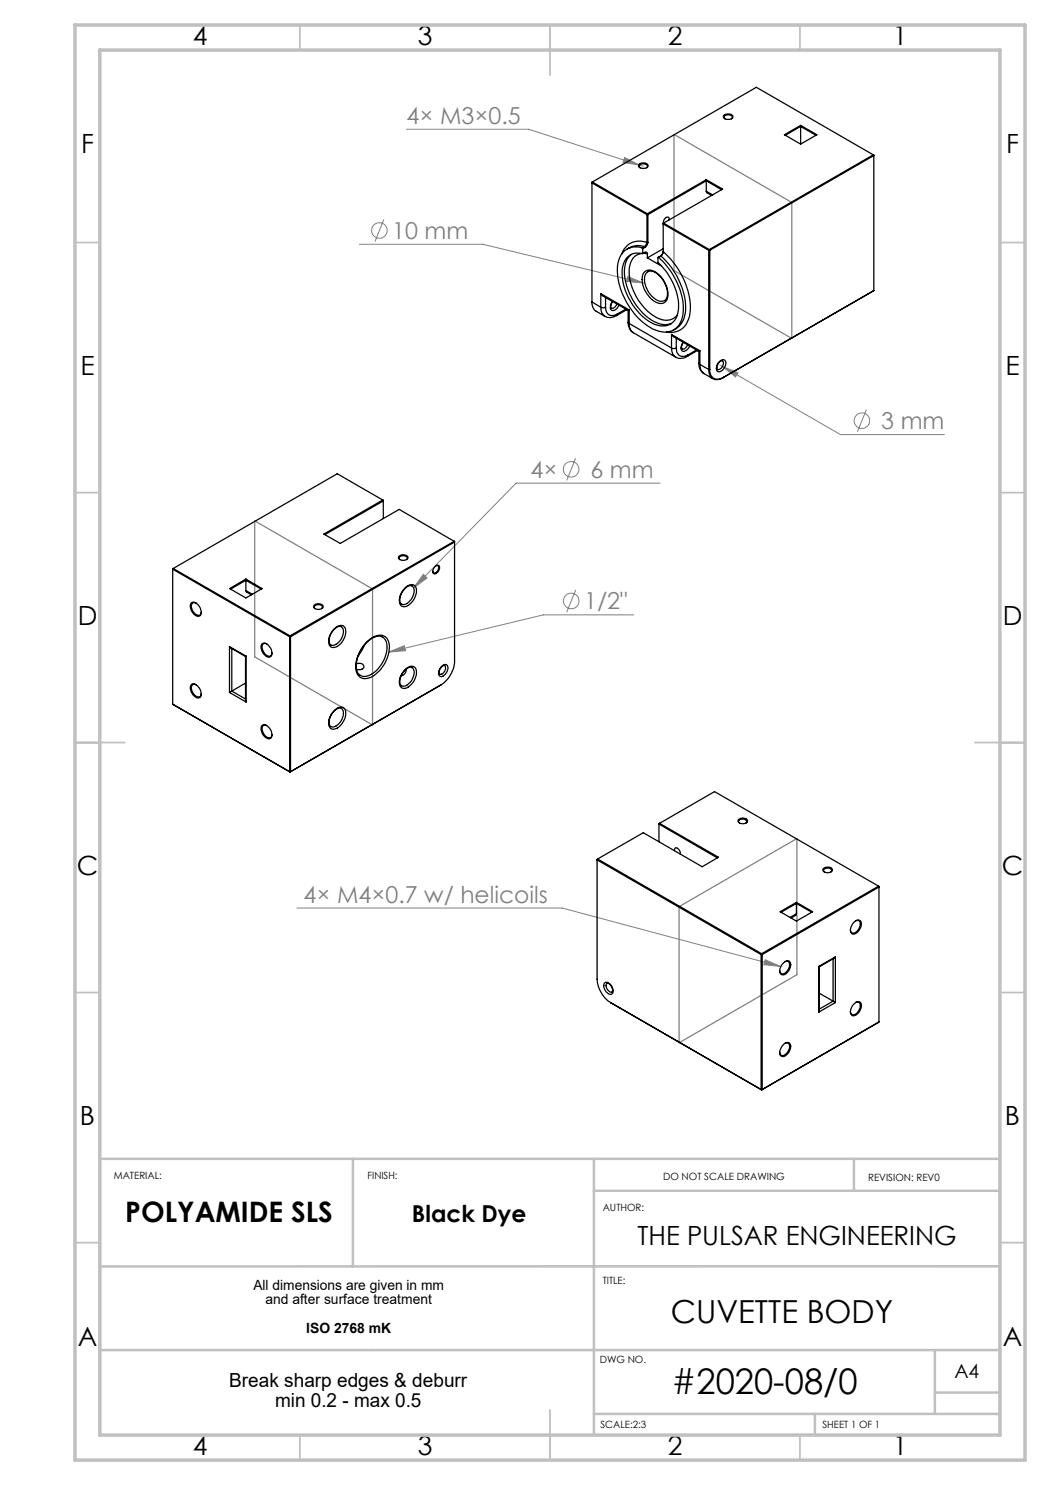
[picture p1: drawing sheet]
<svg xmlns="http://www.w3.org/2000/svg" width="210mm" height="297mm" viewBox="0 0 210 297" stroke-linecap="round" stroke-linejoin="round" font-family="sans-serif">
<g fill="none" stroke="#808080" stroke-width=".2">
<path d="M81.3 25.9h24.4l22.2 7.1M124.9 31.5l3 1.5-3.3-.5zM127.9 33l.8 .3M71.9 48.9h24.7l32.1 7.7M76.8 43.9l-1.8 4.4M125.6 55.3l3.1 1.3-3.4-.3zM144 73l.5 .3M144.5 73.3l3.1 1.2-.5 .9zM144.5 73.3l23.6 13.6h20.8M115.1 91.6l-1.8 4.5M132 96.6h-28.8l-20.5 21M173.3 81.9l-1.8 4.5"/>
<path d="M84.7 114.9l.7 .7-2.7 2zM115.1 118l-1.8 4.4M77.8 130.4l3.1-1.3 .2 1zM126.8 123h-18.1l-30.9 7.4M59.4 181.6h53l43.7 11.7M153 191.9l3.1 1.4-3.3-.4z"/>
<circle cx="75.9" cy="46.1" r="1.55"/>
<circle cx="114.2" cy="93.9" r="1.55"/>
<circle cx="172.4" cy="84.2" r="1.56"/>
<circle cx="114.3" cy="120.2" r="1.56"/>
</g>
<g fill="none" stroke="#c0c0c0" stroke-width=".35">
<path d="M60 5v5M110 5v10M160 5v5M15 48.5h5M200 48.5h5M15 98.5h5M200 98.5h5M15 148.5h10M195 148.5h10M15 198.5h5M200 198.5h5M15 248.5h5"/>
<path d="M200 248.5h5M60 287v5M110 282v10M160 287v5"/>
</g>
<path d="M70.6 231.8v21.5M118.8 231.8v55.2M118.8 238.2h81.2M170.8 231.8v6.4M200 231.8h-180v55.2M200 253.3h-180M20 270h180M187 270v12.8M187 278.5h13M118.8 282.8h81.2M163 282.8v4.2" fill="none" stroke="#c0c0c0" stroke-width=".5"/>
<path d="M15 5h190v287h-190zM20 10h180v277h-180z" fill="none" stroke="#c0c0c0" stroke-width=".7"/>
<path d="M134.8 26.9l23.6 13.6v27.2l-23.6-13.6zM50.9 104.2l23.6 13.6v27.2l-23.6-13.6zM135.8 181.3l23.6-13.6v27.2l-23.6 13.7z" fill="none" stroke="#808080" stroke-width=".25"/>
<path d="M153 191.9l-.2 1 3.3 .4zM84.7 114.9l-2 2.7 2.7-2zM77.8 130.4l3.3-.3-.2-1zM125.6 55.3l-.3 1 3.4 .3zM124.9 31.5l-.3 1 3.3 .5zM144.5 73.3l2.6 2.1 .5-.9z" fill="#808080"/>
<g fill="none" stroke="#000" stroke-width=".25">
<path d="M118.5 36.4l11 6.4M118.5 36.4l-.1 24M118.5 36.4l-.1 .2 11 6.3M127.8 32.8a1.09 1.09 0 0 1 1.8 .4 1.16 1.16 0 0 1-1.9 0zM128 33.5a.37 .37 0 0 1-.2-.4 .37 .37 0 0 1 .4-.3 .79 .79 0 0 1 1.3 .6l-.2 .1M141.3 38.2l.1 .4 .9 .5M141.3 35.9l3.2 1.9-11.8 6.8M141.3 35.9l-11.8 6.9M141.3 35.9v2.3M141.3 38.2l1.2 .8M144.3 38l-3-1.8-11.7 6.7M144.7 23.1a1.24 1.24 0 0 1 1.9 .2 1.05 1.05 0 0 1-1 .6 1.05 1.05 0 0 1-.9-.6z"/>
<path d="M145 23.8a.44 .44 0 0 1-.2-.6 .44 .44 0 0 1 .6-.2 .73 .73 0 0 1 1 .6l-.1 .2M157.1 27.1l3-1.8 3.1 1.8M160.1 25.1l3.3 1.8-3.3 1.9M160.1 25.1l-3.2 1.8 3.2 1.9M160.1 25.1v3.7M174.7 31l-32.8 18.9M174.7 31l.1 .1-32.8 19M174.7 31h.1v27.1M174.7 31l-23.4-13.5-32.8 18.9M120.2 58.7l.4 .5 5 2.9M120.2 58.7l5.6 3.3M120.2 58.7v2.8"/>
<path d="M121.1 59.5v2M125.9 49.6h.1M125.9 49.6l-.5 .2M126.3 50.9a4.6 4.6 0 0 0-1.3 4.5 12 12 0 0 0 6.6 9.3l1.3 .2 1.4-.2M128.3 50.7a3 3 0 0 0-2.5 3.2 10.8 10.8 0 0 0 6.6 10.1 2.83 2.83 0 0 0 3.1-1M128.4 49.6a3.7 3.7 0 0 0-4.9 3.6 14.1 14.1 0 0 0 7.5 12.8 3.8 3.8 0 0 0 5.6-3.6 14.4 14.4 0 0 0-4.9-10.9M128.4 49.6l.2 .1M128.6 50.7a3.2 3.2 0 0 0-4.1 3 12.1 12.1 0 0 0 6.6 11.2 3.1 3.1 0 0 0 4.5-2.7 12 12 0 0 0-4-9.7v-1M128.6 50.7l.7-.3 .2 .4M128.6 49.7v1M128.7 50.7l.8 .1M128.9 49.3a3.8 3.8 0 0 0-3 .3"/>
<path d="M128.9 49.3l-.5 .3M128.9 49.3l.1 .2M129 54.3a2.17 2.17 0 0 1 2.9 .7 4.9 4.9 0 0 1 1.4 5 1.7 1.7 0 0 1-2.6 .2 5.2 5.2 0 0 1-2-5.5zM129 49.5l-.4 .2M129.3 54.6a1.66 1.66 0 0 1 2.4 .4 4.6 4.6 0 0 1 1.6 4.7 1.38 1.38 0 0 1-2.1 .2 4.8 4.8 0 0 1-2.2-4.9zM129.4 48.5l-.5 .8M129.4 48.5a3.8 3.8 0 0 0-5.1 2.3M129.4 42.9v5.6M129.4 42.9h.2M129.4 48.5h.2M129.5 50.8v.8M129.5 42.8l-.1 .1"/>
<path d="M129.5 42.8l.1 .1M129.5 51.6l2.8 1.6M129.6 48.5l-.2 .5-.4 .5M129.6 42.9v5.6M131.7 51.5h-.1M132.1 51.3l-.5 .2M132.2 51.2a14.3 14.3 0 0 1 4.9 11.4 4.2 4.2 0 0 1-2.4 3.4M132.2 51.2l-.5 .3M132.2 51.2l-.1 .1M132.6 50.3l-.1 .5-.3 .4M132.6 50.2l-.1 .6-.4 .5M132.6 50.3a15 15 0 0 1 5.4 12.5 3.9 3.9 0 0 1-4.7 3.6"/>
<path d="M132.6 49.7l-3.1 1.9M132.7 44.6l-.1 .2 9.1 5.3M132.7 44.6l9.2 5.3M132.7 44.6l-.1 5.7M133.8 44a.45 .45 0 0 0-.3-.6 .45 .45 0 0 0-.5 .3l-.2 .4-.1 .6M141.7 50.1h.3M141.7 50.1v23.8M141.9 49.9l-.2 .2M141.9 49.9l.1 .2M142 50.1v23.8M174.8 58.1l-30.1 17.4M174.8 58.1l-30.2 17.4"/>
<path d="M118.4 60.4l.1 1 .3 .5 2.2 1.4M118.4 60.4l1.8 1.1M120.2 61.5l.3 .1 .6-.1M120.2 61.5l.2 1.2 .6 .6M121.1 61.5a1.44 1.44 0 0 0 .7 1.5 1.44 1.44 0 0 0 1.7-.2M122.5 60.3a1.22 1.22 0 0 0-.1 1.8 1.34 1.34 0 0 0 1.4-1.1M122.6 60.3a.85 .85 0 0 0-.2 1.4 1.16 1.16 0 0 0 1-.9M123.3 63.1a2.36 2.36 0 0 1-2.3 .2M123.5 62.8l-.2 .3M125.2 61.8l-1.7 1M125.3 61.9h.1M125.3 61.9l.3 .2"/>
<path d="M125.3 61.9l-2 1.2M125.6 64.4a2.37 2.37 0 0 0 1.1 2.1M125.6 64.4l.2 .3M125.6 62.1v2.3M125.8 62l-.2 .1M125.8 64.7l.2 1 .4 .7 8.7 5M125.8 64.7l8.5 4.9M125.8 62v2.7M134.3 66.9l.4 .4 5.1 3M134.3 69.6l.2 .1 .8-.1M134.3 69.6l.3 1.3 .5 .5M134.3 66.9l5.7 3.3"/>
<path d="M134.3 66.9v2.7M135.3 69.6a1.44 1.44 0 0 0 .6 1.5 1.44 1.44 0 0 0 1.7-.1M135.3 67.7v1.9M136.6 68.4a1.24 1.24 0 0 0 0 1.9 1.52 1.52 0 0 0 1.3-1.1M136.7 68.5l-.4 1a.37 .37 0 0 0 .3 .4 .37 .37 0 0 0 .4-.2l.5-.7M137.5 71.3a2.36 2.36 0 0 1-2.4 .1M137.6 71l-.1 .3M139.3 70l-1.7 1M139.5 70.1h.1M139.5 70.1l.3 .2M139.5 70.1l-2 1.2M139.8 72.6a2.28 2.28 0 0 0 1 2.1"/>
<path d="M139.8 72.6l.2 .3M139.8 70.3v2.3M140 70.2l-.2 .1M140 72.9l.1 1 .3 .5 2.2 1.3M140 72.9l1.7 1M140 70.2v2.7M141.7 73.9a1.74 1.74 0 0 0 .9 1.8 1.74 1.74 0 0 0 2-.2M141.7 73.9h.3M142 73.9a1.67 1.67 0 0 0 .8 1.8 1.67 1.67 0 0 0 1.9-.2M144 72.3a.44 .44 0 0 1 .6-.1 .44 .44 0 0 1 0 .7 .91 .91 0 0 1-1.2 .9v-.7zM144 72.2a.67 .67 0 0 1 .9-.2 .67 .67 0 0 1 .2 .9 1.48 1.48 0 0 1-1.6 1.4 1.48 1.48 0 0 1 .5-2.1zM144.7 75.5h-.1"/>
<path d="M34.6 113.7l23.4 13.5M34.6 113.7l-.1 .1 23.4 13.5M34.6 113.7h-.1v27.2M45.9 117.7l3.3-1.9 3.2 1.9-3.2 1.9zM46.1 117.8l3.1-1.7 3 1.7M49.2 118.1l.1 .3 1 .6M49.2 115.8v2.3M49.2 118.1l1.2 .7M76.6 100l-9.1-5.2-32.9 18.9M76.6 100l-11.8 6.8 3.3 1.9 11.7-6.8 11 6.4M76.6 100l.1 .2-11.7 6.7M76.6 100l.1 .1v3.6"/>
<path d="M79.7 111.3a1.12 1.12 0 0 1 1.9 .3 1.08 1.08 0 0 1-1.9-.2zM80 111.9a.39 .39 0 0 1-.2-.4 .39 .39 0 0 1 .4-.3 .77 .77 0 0 1 1.2 .6l-.1 .1M81 117.7a1.14 1.14 0 0 1 1.5-.4 2.64 2.64 0 0 1-1.1 3.4 .86 .86 0 0 1-1.1 .1 .86 .86 0 0 1-.3-1.1 3.5 3.5 0 0 1 1-2zM81 117.6a1.3 1.3 0 0 1 2.2-.1 3.3 3.3 0 0 1-2.3 3.9 1.21 1.21 0 0 1-1-1.8l.3-.9zM86.8 113.5a.6 .6 0 0 1 .5-.4 .6 .6 0 0 1 .6 .2 1.17 1.17 0 0 1-1.2 1.4l-.1-.6zM87.2 113.1a.45 .45 0 0 1 .5 .2 .45 .45 0 0 1 0 .6 .77 .77 0 0 1-1.1 .6v-.2M90.8 108.3l.1 24a6.2 6.2 0 0 1-2.7 4.7M90.8 108.3l-32.8 18.9M90.8 108.3l.1 .1-32.8 18.9M38.3 120.5a1.62 1.62 0 0 1 1.9 1.5 .76 .76 0 0 1-.1 1 .76 .76 0 0 1-.9 .1 1.97 1.97 0 0 1-.9-2.6zM38.3 136.9a1.62 1.62 0 0 1 1.9 1.5 .76 .76 0 0 1-.1 .9 .76 .76 0 0 1-.9 .1 1.97 1.97 0 0 1-.9-2.5zM39.2 120.6a.7 .7 0 0 0-.9 .2 .7 .7 0 0 0 0 .9 1.48 1.48 0 0 0 1.7 1.3l.3-.6"/>
<path d="M39.2 136.9a.7 .7 0 0 0-.9 .2 .7 .7 0 0 0 0 .9 1.48 1.48 0 0 0 1.7 1.3l.3-.6M45.9 129.3l3.2 2M45.9 129.3l3.3 1.9M45.9 129.3v9.2M45.9 138.5l3.3 1.9M46.4 138.2l-.5 .3M46.4 129.7v8.5M46.4 138.2l2.7 1.6M49.1 131.3v8.9l.1 .2M49.1 136.6l-2.7 1.6M49.2 131.2l-.1 .1M49.2 131.2v9.2"/>
<path d="M52.5 128.7a1.56 1.56 0 0 1 1.8 1.5 .82 .82 0 0 1-.2 1.2 .82 .82 0 0 1-1.2-.4 1.86 1.86 0 0 1-.4-2.3zM53.3 128.8a.63 .63 0 0 0-.7 0 .63 .63 0 0 0-.2 .8 1.56 1.56 0 0 0 1.8 1.6l.2-.6M57.9 127.3h.2M57.9 127.3v27M58 127.2l.1 .1M58 127.2l-.1 .1M58.1 127.3v27M62.9 121a1.12 1.12 0 0 1 1.7 .4 1.08 1.08 0 0 1-1.9-.2zM63 121.7a.44 .44 0 0 1-.1-.5 .44 .44 0 0 1 .5-.2 .62 .62 0 0 1 .8 0 .62 .62 0 0 1 .2 .7h-.1M66.8 125.9a1.08 1.08 0 0 1 1.7-.3 2.67 2.67 0 0 1-2.1 3.5 1.18 1.18 0 0 1-.5-1.7l.4-.8zM66.9 125.8a1.3 1.3 0 0 1 2.1-.2 3.3 3.3 0 0 1-2.3 3.9 1.18 1.18 0 0 1-.9-1.7l.3-.9zM71.3 132.8l.1-.1a.92 .92 0 0 1 1.4 .8 1.21 1.21 0 0 1-1.5 .4"/>
<path d="M72.8 129.1l-1.1 2M73.3 128.4a3.1 3.1 0 0 1 3.7-1.1 3.6 3.6 0 0 1 .5 4.1 6.5 6.5 0 0 1-4 4.3 1.97 1.97 0 0 1-2.3-2.5 7.9 7.9 0 0 1 2.1-4.8zM73.5 128.4a2.6 2.6 0 0 1 3.2-.9 3.7 3.7 0 0 1 .3 4 5.3 5.3 0 0 1-4.3 3.8 1.8 1.8 0 0 1-1.5-2.2 7.1 7.1 0 0 1 2.3-4.7zM76.5 127.4h.1M81 134.1a1.14 1.14 0 0 1 1.5-.5 2.64 2.64 0 0 1-1.1 3.5 .86 .86 0 0 1-1.1 0 .86 .86 0 0 1-.3-1 3.5 3.5 0 0 1 1-2zM81 133.9a1.33 1.33 0 0 1 2.1-.3 3.2 3.2 0 0 1-2.4 4.1 1.43 1.43 0 0 1-.7-2.1l.4-.9zM81.3 133.8a1.23 1.23 0 0 1-1 1.3M88.2 137l-30.2 17.4M88.2 137l-.1 .1M88.2 133.4a.75 .75 0 0 1 1.3-.2 1.82 1.82 0 0 1-1.3 2.1 1.05 1.05 0 0 1-.1-1.7zM88.9 133.1a1.12 1.12 0 0 1-1 1.7 1.36 1.36 0 0 1 1-1.7M34.5 140.9l23.5 13.5"/>
<path d="M34.5 140.9h.1M52.5 145.1a1.56 1.56 0 0 1 1.8 1.4 .77 .77 0 0 1 .1 .9 .77 .77 0 0 1-.9 .3 1.97 1.97 0 0 1-1-2.6zM53.3 145.1a.63 .63 0 0 0-.7 .1 .63 .63 0 0 0-.2 .7 1.56 1.56 0 0 0 1.8 1.6l.2-.6M57.9 154.3h.2M57.9 154.3l.1 .1M58.1 154.3l-.1 .1M66.8 142.2a1.08 1.08 0 0 1 1.7-.3 2.62 2.62 0 0 1-2.1 3.5 1.28 1.28 0 0 1-.4-2zM66.9 142.1a1.3 1.3 0 0 1 2.1-.1 3.3 3.3 0 0 1-2.3 3.8 1.21 1.21 0 0 1-.9-1.7l.3-.9zM119.5 171.8l-.1 .1v23.9a6.1 6.1 0 0 0 2.8 4.8M119.5 171.8l32.8 18.9M119.5 171.8l-.1 .2 32.8 18.9M131.9 164.7l11-6.4 32.8 18.9"/>
<path d="M131.9 164.7l11.8 6.7-3.3 2-11.7-6.9-9.2 5.3M131.9 164.7h-.1v3.6M131.9 164.7l-.1 .1 11.7 6.8M134.9 170.1a.45 .45 0 0 1 .3-.6 .45 .45 0 0 1 .5 .4l.3 .5 .1 .4M147.7 163.9a1.09 1.09 0 0 1 1.8 .3 1.16 1.16 0 0 1-1.9 0zM147.9 164.6a.46 .46 0 0 1-.1-.6 .46 .46 0 0 1 .6-.2 .65 .65 0 0 1 .9 .7l-.1 .1M164.7 173.7a1.12 1.12 0 0 1 1.8 .4 1.08 1.08 0 0 1-1.9-.2zM164.9 174.4a.46 .46 0 0 1-.1-.6 .46 .46 0 0 1 .6-.2 .63 .63 0 0 1 .7 .1 .63 .63 0 0 1 .2 .6l-.1 .1M175.7 177.2l-23.4 13.5M175.7 177.2l.1 .2-23.4 13.5M175.7 177.2l.1 27.2M120.9 196.6a1.2 1.2 0 0 1 1.6 1.1 .7 .7 0 0 1 .1 .8 .7 .7 0 0 1-.8 .3 1.8 1.8 0 0 1-.9-2.2z"/>
<path d="M121.4 196.7a1.26 1.26 0 0 1 1 1.7 1.16 1.16 0 0 1-1-1.7zM152.2 190.9h.2M152.2 190.9v27M152.3 190.7l.1 .2M152.3 190.7l-.1 .2M152.4 190.9v27M156 182.3l3.3-1.8 3.2 1.8-3.2 1.9zM156.2 182.5l3.1-1.8 3 1.8M156.5 192.8a.99 .99 0 0 1 1.5-.4 1.88 1.88 0 0 1-1.6 2.5 1.28 1.28 0 0 1 0-1.9zM157 192.3a.7 .7 0 0 1 .9 .2 .7 .7 0 0 1 0 .9 1.7 1.7 0 0 1-1.5 1.4l-.4-.4v-.3M159.3 182.8l-.1 .2-1 .6M159.3 180.5v2.3"/>
<path d="M159.3 182.8l-1.3 .7M163.8 193.3l.1 .1M163.8 193.3v9.1M163.9 193.4v8.8l-.1 .2M163.9 198.6l2.7 1.6M166.6 191.8v8.4M167.1 191.4l-3.2 2M167.1 191.4v9.1M167.1 191.4l-3.3 1.9M170.8 184.4a.82 .82 0 0 1 1.2-.3 .82 .82 0 0 1 .2 1.1 1.62 1.62 0 0 1-1.8 1.5 1.74 1.74 0 0 1 .4-2.3zM171.1 184.2a.63 .63 0 0 1 .8 0 .63 .63 0 0 1 .1 .8 1.56 1.56 0 0 1-1.6 1.5l-.3-.5M122.2 200.6l30.1 17.4"/>
<path d="M122.2 200.6h.1M152.2 217.9h.2M152.2 217.9l.1 .1M152.4 217.9l-.1 .1M156.7 208.9a.77 .77 0 0 1 .8-.4 .77 .77 0 0 1 .7 .8 2.14 2.14 0 0 1-1.7 2 1.07 1.07 0 0 1-.3-1.7zM157 208.7a.7 .7 0 0 1 .9 .1 .7 .7 0 0 1 0 .9 1.7 1.7 0 0 1-1.5 1.4l-.4-.3v-.3M166.6 200.2l.5 .3M166.6 200.2l-2.7 1.6M167.1 200.5l-3.3 1.9M170.8 200.8a.82 .82 0 0 1 1.2-.4 .82 .82 0 0 1 .2 1.2 1.62 1.62 0 0 1-1.8 1.5 1.74 1.74 0 0 1 .4-2.3zM171.1 200.5a.63 .63 0 0 1 .8 .1 .63 .63 0 0 1 .1 .7 1.56 1.56 0 0 1-1.6 1.6l-.3-.6M175.8 204.4l-23.5 13.6"/>
<path d="M175.8 204.4l-.1 .1"/>
</g>
<text font-size="7.1" x="134.3" y="278.8">#2020-08/0</text>
<text font-size="6.3" x="134.1" y="264.6">CUVETTE BODY</text>
<text font-size="5.6" x="25.1" y="244.4">POLYAMIDE SLS</text>
<g font-size="5.3">
<text x="38.5" y="8.9">4</text>
<text x="83.5" y="8.9">3</text>
<text x="133.6" y="8.9">2</text>
<text x="178.6" y="8.9">1</text>
<text x="16.2" y="30.7">F</text>
<text x="201.2" y="30.7">F</text>
<text x="16.1" y="74.9">E</text>
<text x="201.1" y="74.9">E</text>
<text x="15.5" y="124.9">D</text>
<text x="200.5" y="124.9">D</text>
<text x="15.4" y="174.9">C</text>
<text x="200.4" y="174.9">C</text>
<text x="16" y="224.9">B</text>
<text x="201" y="224.9">B</text>
<text x="127.5" y="249">THE PULSAR ENGINEERING</text>
<text x="15.5" y="269.2">A</text>
<text x="200.5" y="269.2">A</text>
<text x="38.5" y="290.9">4</text>
<text x="83.5" y="290.9">3</text>
<text x="133.6" y="290.9">2</text>
<text x="178.6" y="290.9">1</text>
</g>
<g font-size="4.7" fill="#808080">
<text x="81.3" y="24.8">4× M3×0.5</text>
<text x="78.5" y="47.8">10 mm</text>
<text x="176.3" y="85.8">3 mm</text>
<text x="106.1" y="95.5">4×</text>
<text x="118.1" y="95.6">6 mm</text>
<text x="116.8" y="121.9">1/2&quot;</text>
<text x="60.7" y="180.6">4× M4×0.7 w/ helicoils</text>
</g>
<text font-size="4.7" x="82.4" y="244.4">Black Dye</text>
<g font-size="3.9">
<text x="190.9" y="275.5">A4</text>
<text x="45.9" y="277.5">Break sharp edges &amp; deburr</text>
<text x="55" y="281.4">min 0.2 - max 0.5</text>
</g>
<g font-size="2.8">
<text x="50.7" y="258.1">All dimensions are given in mm</text>
<text x="53.1" y="260.9">and after surface treatment</text>
<text x="61.3" y="266.5">ISO 2768 mK</text>
</g>
<g font-size="2">
<text x="22.8" y="235.8">MATERIAL:</text>
<text x="73.5" y="235.8">FINISH:</text>
<text x="132.6" y="236">DO NOT SCALE DRAWING</text>
<text x="173.6" y="236.1">REVISION: REV0</text>
<text x="120.5" y="242.1">AUTHOR:</text>
<text x="120.5" y="256.7">TITLE:</text>
<text x="120" y="272.5">DWG NO.</text>
<text x="120.1" y="285.6">SCALE:2:3</text>
<text x="164.5" y="285.6">SHEET 1 OF 1</text>
</g>
</svg>
